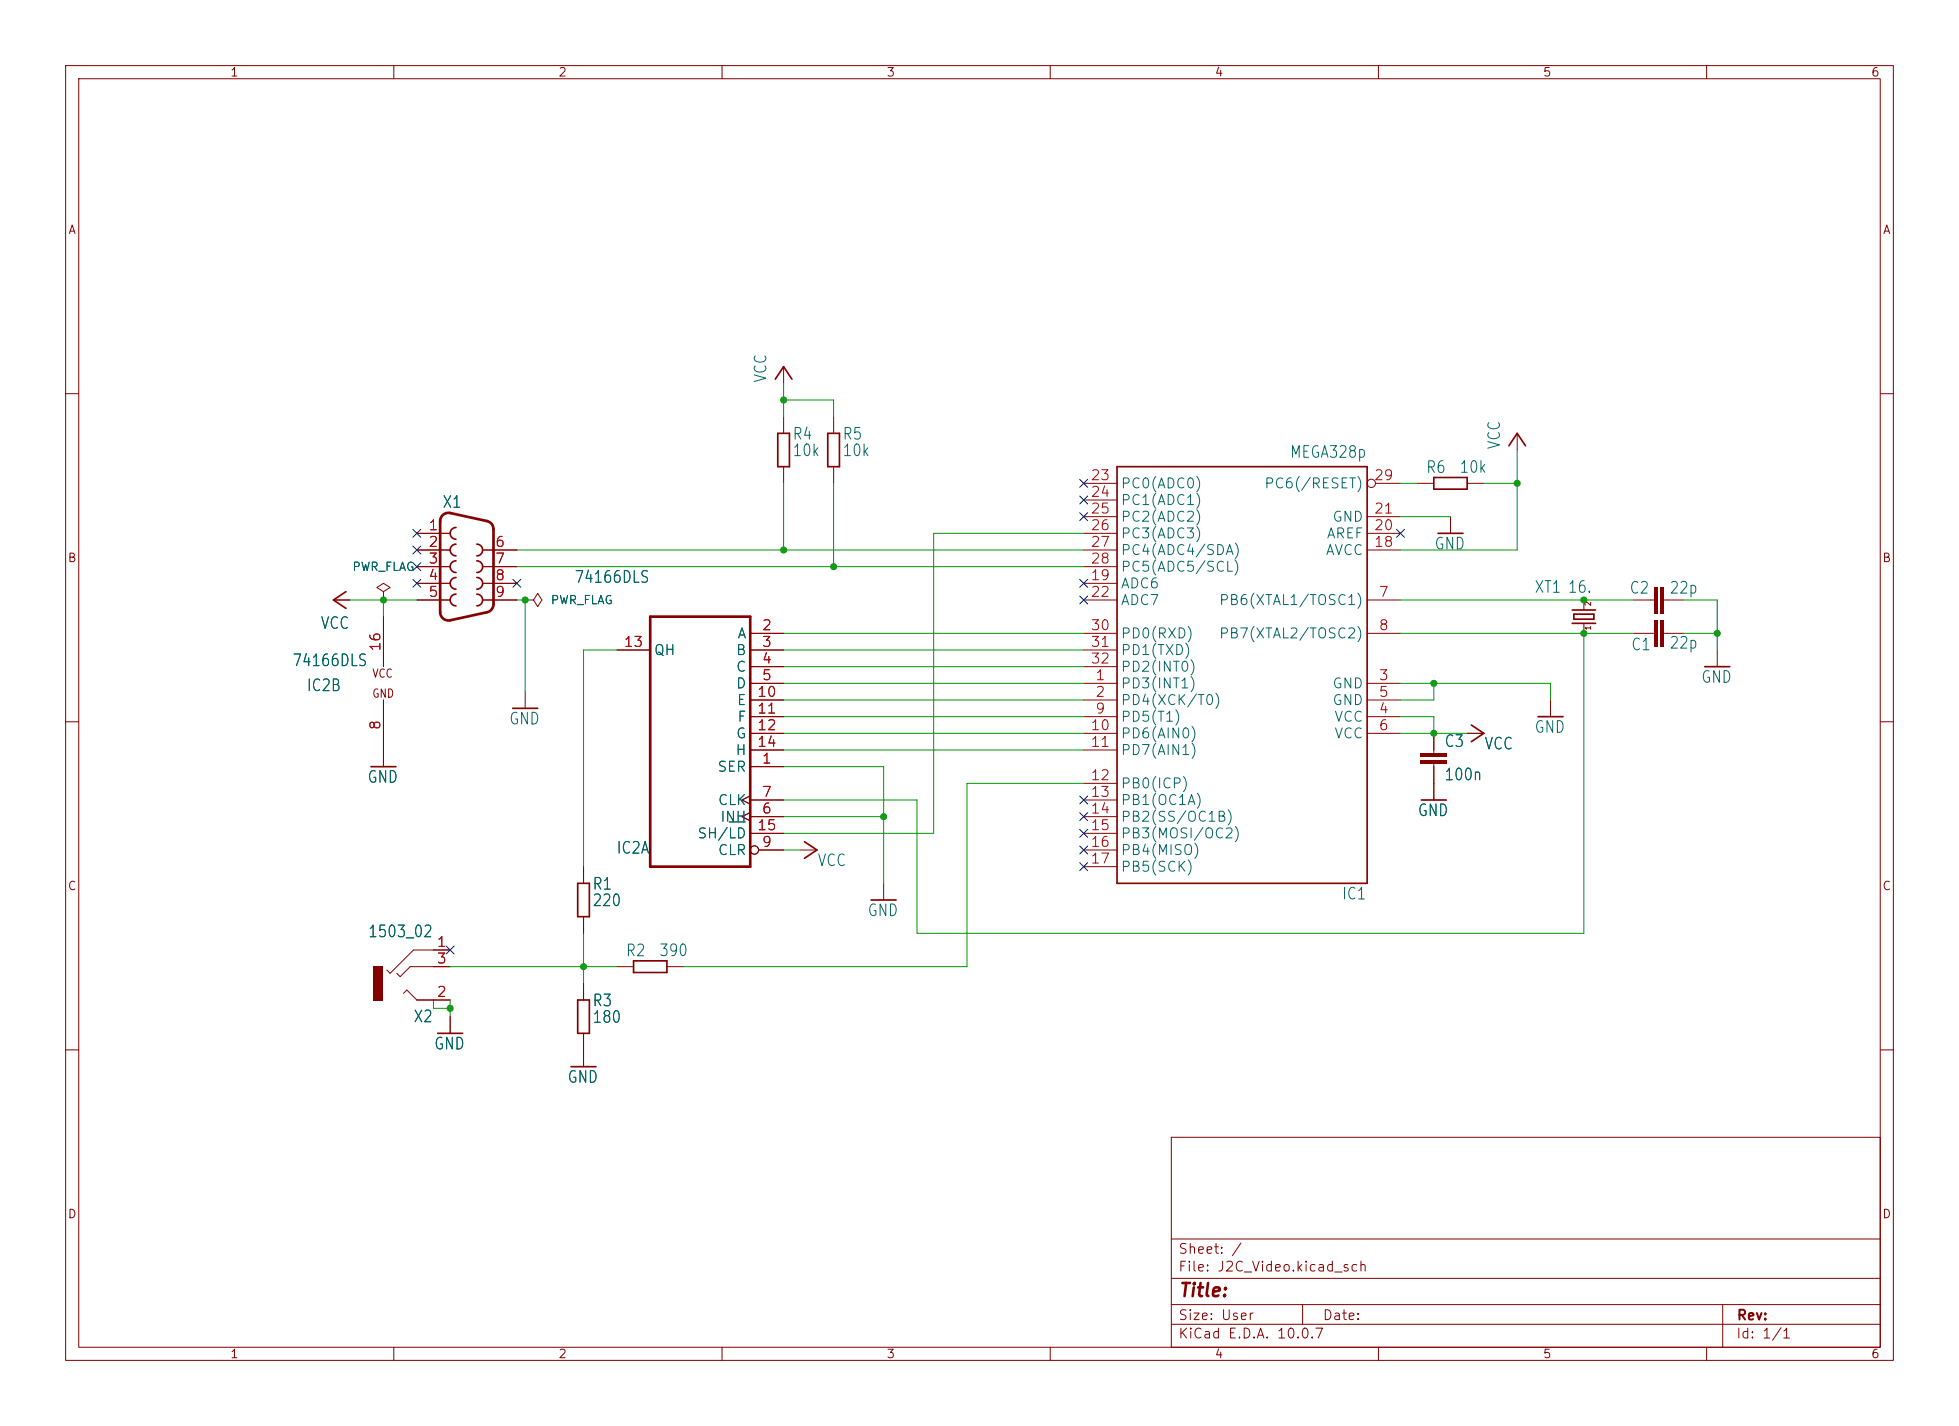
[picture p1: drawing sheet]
<svg xmlns="http://www.w3.org/2000/svg" width="298mm" height="217mm" viewBox="0 0 298 217" stroke-linecap="round" stroke-linejoin="round" font-family="sans-serif">
<g fill="none" stroke="#840000" stroke-width=".15">
<path d="M10 10h278.4v197.3h-278.4zM12 12h274.5v193.3h-274.5zM60 10v2M110 10v2M160 10v2M210 10v2M260 10v2M10 60h2M119.4 55.9v2.5M286.5 60h1.9M221 78.7v2.6M50.8 91.4h2.5"/>
<path d="M58.4 94v7.6M10 110h2M58.4 106.7v10.1M286.5 110h1.9M88.9 132.1v2.5M88.9 139.7v2.5M10 160h2M61.5 151.4l.5-.5 1.5 1.5M66 147.3h-3.5l-1.5 1.5-.5-.5M66 144.8h-3l-3.6 3.5-.5-.5M88.9 149.9v2.5M88.9 157.5v5.1"/>
<path d="M286.5 160h1.9M178.4 173.3h108.1v32h-108.1zM178.4 198.8h108.1M178.4 194.8h108.1M178.4 188.8h108.1M198.4 198.8v3M262.5 198.8v6.5M60 205.3v2M110 205.3v2M160 205.3v2M178.4 201.8h108.1M210 205.3v2"/>
<path d="M260 205.3v2"/>
</g>
<path d="M118.1 57.8l1.3-1.9 1.2 1.9M52.7 90.2l-1.9 1.2 1.9 1.3M219.1 81.3h3.8M56.5 116.8h3.8M88 134.6h1.8v5.1h-1.8zM88 152.4h1.8v5.1h-1.8zM87 162.6h3.8" fill="none" stroke="#840000" stroke-width=".25"/>
<path d="M56.9 147.2h1.4v5.3h-1.4z" fill="#840000"/>
<g fill="none" stroke="#840000" stroke-width=".15">
<path d="M119.4 63.5v2.5M119.4 71.1v2.6M127 63.5v2.5M127 71.1v2.6M94 99.1h5.1M114.3 96.5h5.1M114.3 99.1h5.1M114.3 116.8h5.1M114.3 101.6h5.1M114.3 104.1h5.1M114.3 106.7h5.1M114.3 109.2h5.1"/>
<path d="M114.3 111.8h5.1M114.3 114.3h5.1M218.4 119.4v2.5M223.5 111.8h2.6M114.3 123.8l-1.3 .7 1.3 .6M114.3 121.3l-1.3 .6 1.3 .7M114.3 124.5h5.1M114.3 121.9h5.1M114.3 127h5.1M115.6 129.5h3.8M63.5 152.4h5.1M66 144.8h2.6"/>
<path d="M66 147.3h2.6M68.6 154.9v2.6"/>
<circle cx="114.9" cy="129.5" r=".63"/>
</g>
<path d="M99.1 94h15.2v38.1h-15.2z" fill="none" stroke="#840000" stroke-width=".41"/>
<path d="M111.1 125.3h2.4" fill="none" stroke="#006464" stroke-width=".15"/>
<path d="M118.5 66h1.8v5.1h-1.8zM126.1 66h1.8v5.1h-1.8zM224.2 110.5l1.9 1.3-1.9 1.2M216.5 121.9h3.8M66.7 157.5h3.8" fill="none" stroke="#840000" stroke-width=".25"/>
<g fill="#840000">
<path d="M216.4 114.8h4.1v.5h-4.1z"/>
<path d="M216.4 115.8h4.1v.5h-4.1z"/>
</g>
<g fill="none" stroke="#840000" stroke-width=".15">
<path d="M165.1 78.7h5.1M165.1 73.7h5.1M165.1 76.2h5.1M208.3 78.7h5.1M209.5 73.7h3.9M215.9 73.7h2.5M223.5 73.7h2.6M231.1 66v2.6M165.1 91.4h5.1M165.1 96.5h5.1M165.1 83.8h5.1M165.1 88.9h5.1"/>
<path d="M165.1 81.3h5.1M165.1 86.4h5.1M165.1 99.1h5.1M208.3 91.4h5.1M208.3 96.5h5.1M208.3 83.8h5.1M208.3 81.3h5.1M261.6 99.1v2.5M165.1 104.1h5.1M165.1 106.7h5.1M165.1 109.2h5.1M165.1 111.8h5.1"/>
<path d="M165.1 114.3h5.1M165.1 119.4h5.1M165.1 101.6h5.1M208.3 104.1h5.1M208.3 106.7h5.1M208.3 109.2h5.1M208.3 111.8h5.1M218.4 111.8v3M218.4 116.3v3.1M236.2 106.7v2.5M121.9 129.5h2.6M134.6 134.6v2.6"/>
<path d="M165.1 129.5h5.1M165.1 121.9h5.1M165.1 124.5h5.1M165.1 127h5.1M165.1 132.1h5.1M94 147.3h2.5M101.6 147.3h2.5"/>
<circle cx="208.9" cy="73.7" r=".63"/>
</g>
<path d="M170.2 71.1h38.1v63.5h-38.1zM218.4 72.8h5.1v1.7h-5.1zM229.9 67.9l1.2-1.9 1.3 1.9M234.3 109.2h3.8M259.7 101.6h3.8M122.6 128.3l1.9 1.2-1.9 1.3M132.7 137.2h3.8M96.5 146.4h5.1v1.8h-5.1z" fill="none" stroke="#840000" stroke-width=".25"/>
<g fill="#840000">
<path d="M252 94.5h.5v4.1h-.5z"/>
<path d="M253 94.5h.5v4.1h-.5z"/>
</g>
<path d="M248.9 96.5h3.1M253.5 96.5h3M80 105.4v2.5" fill="none" stroke="#840000" stroke-width=".15"/>
<path d="M78.1 107.9h3.8" fill="none" stroke="#840000" stroke-width=".25"/>
<g fill="#840000">
<path d="M252 89.4h.5v4.1h-.5z"/>
<path d="M253 89.4h.5v4.1h-.5z"/>
</g>
<g fill="none" stroke="#840000" stroke-width=".15">
<path d="M50.8 91.4h2.5M58.4 90.2l-1-.7 1-.6 1 .6-1 .7v1.2M58.4 91.4h.1M58.4 94v7.6M63.5 91.4h5.1M63.5 81.3h5.1M63.5 83.8h5.1M63.5 86.4h5.1M63.5 88.9h5.1M73.7 91.4h5M73.7 83.8h5M73.7 86.4h5"/>
<path d="M73.7 88.9h5M80 91.4h1.3l.6-1 .6 1-.6 1.1-.6-1.1M80 91.4h.1M94 99.1h5.1M114.3 96.5h5.1M114.3 99.1h5.1M241.3 96.5h.1M241.3 91.4h.1M241.3 91.4v1.6M241.3 95v1.5M248.9 91.4h3.1M253.5 91.4h3"/>
<path d="M58.4 106.7v10.1M114.3 111.8h5.1M114.3 116.8h5.1M114.3 101.6h5.1M114.3 104.1h5.1M114.3 106.7h5.1M114.3 109.2h5.1M114.3 114.3h5.1M218.4 111.8v2.5M218.4 116.8v5.1M223.5 111.8h2.6M88.9 132.1v2.5"/>
<path d="M88.9 139.7v2.5M114.3 123.8l-1.3 .7 1.3 .6M114.3 121.3l-1.3 .6 1.3 .7M114.3 124.5h5.1M114.3 121.9h5.1M114.3 127h5.1M115.6 129.5h3.8M63.5 152.4h5.1M66 144.8h2.6M66 147.3h2.6M68.6 154.9v2.6M88.9 149.9v2.5"/>
<path d="M88.9 157.5v5.1"/>
<circle cx="114.9" cy="129.5" r=".63"/>
</g>
<path d="M67.5 78.5l.4-.3h.6l5.7 1.2a1.28 1.28 0 0 1 1 1.3v11.4a1.26 1.26 0 0 1-1 1.2l-5.6 1.2a1.27 1.27 0 0 1-1.5-1.2v-13.9v-.5z" fill="none" stroke="#840000" stroke-width=".41"/>
<path d="M69.5 80.4a.89 .89 0 0 0-.9 .9 .89 .89 0 0 0 .9 .9M69.5 82.9a.89 .89 0 0 0-.9 .9 .89 .89 0 0 0 .9 .9M69.5 85.5a.89 .89 0 0 0-.9 .9 .89 .89 0 0 0 .9 .8M69.5 88a.89 .89 0 0 0-.9 .9 .89 .89 0 0 0 .9 .9M69.5 90.6a.89 .89 0 0 0-.9 .8 .89 .89 0 0 0 .9 .9M72.6 82.9a.89 .89 0 0 1 .9 .9 .89 .89 0 0 1-.9 .9M72.6 85.5a.89 .89 0 0 1 .9 .9 .89 .89 0 0 1-.9 .8M72.6 88a.89 .89 0 0 1 .9 .9 .89 .89 0 0 1-.9 .9M72.6 90.6a.89 .89 0 0 1 .9 .8 .89 .89 0 0 1-.9 .9M239.5 95h3.6M239.5 93h3.6M239.8 93.6h3v.8h-3z" fill="none" stroke="#840000" stroke-width=".25"/>
<g fill="none" stroke="#009600" stroke-width=".15">
<path d="M119.4 58.4v5.1M119.4 61h7.6v2.5M119.4 73.7v10.1M127 73.7v12.7M213.4 73.7h2.5M213.4 78.7h7.6M226.1 73.7h5M231.1 68.6v15.2h-17.7M53.3 91.4h10.2M58.4 91.4v2.6M78.7 91.4h1.3v14M78.7 83.8h86.4"/>
<path d="M78.7 86.4h86.4M94 99.1h-5.1v33M119.4 99.1h45.7M119.4 96.5h45.7M165.1 81.3h-22.9v45.7h-22.8M213.4 91.4h35.5M213.4 96.5h35.5M241.3 96.5v45.7h-101.6v-20.3h-20.3M256.5 91.4h5.1v7.7M256.5 96.5h5.1M119.4 116.8h15.2v17.8M119.4 109.2h45.7"/>
<path d="M119.4 106.7h45.7M119.4 104.1h45.7M119.4 111.8h45.7M119.4 101.6h45.7M119.4 114.3h45.7M165.1 119.4h-17.8v27.9h-43.2M213.4 109.2h5v2.6M213.4 104.1h22.8v2.6M213.4 111.8h10.1M218.4 104.1v2.6h-5M119.4 124.5h15.2M119.4 129.5h2.5"/>
<path d="M66 152.4v1.3h2.6M68.6 152.4v2.5M68.6 147.3h25.4M88.9 142.2v7.7"/>
</g>
<g fill="none" stroke="#000084" stroke-width=".15">
<path d="M164.5 78.1l1.2 1.2M164.5 75.6l1.2 1.2M164.5 73.1l1.2 1.2M165.7 78.1l-1.2 1.2M165.7 75.6l-1.2 1.2M165.7 73.1l-1.2 1.2M62.9 85.8l1.2 1.2M62.9 80.7l1.2 1.2M62.9 83.2l1.2 1.2M62.9 88.3l1.2 1.2M64.1 85.8l-1.2 1.2M64.1 80.7l-1.2 1.2"/>
<path d="M64.1 83.2l-1.2 1.2M64.1 88.3l-1.2 1.2M78.1 88.3l1.2 1.2M79.3 88.3l-1.2 1.2M164.5 90.8l1.2 1.2M164.5 88.3l1.2 1.2M165.7 90.8l-1.2 1.2M165.7 88.3l-1.2 1.2M212.8 80.7l1.2 1.2M214 80.7l-1.2 1.2M164.5 126.4l1.2 1.2M164.5 128.9l1.2 1.2"/>
<path d="M164.5 123.9l1.2 1.2M164.5 131.5l1.2 1.2M164.5 121.3l1.2 1.2M165.7 126.4l-1.2 1.2M165.7 128.9l-1.2 1.2M165.7 123.9l-1.2 1.2M165.7 131.5l-1.2 1.2M165.7 121.3l-1.2 1.2M68 144.2l1.2 1.2M69.2 144.2l-1.2 1.2"/>
</g>
<path d="M111.1 125.3h2.4" fill="none" stroke="#006464" stroke-width=".15"/>
<g fill="#009600" stroke="#009600" stroke-width=".15">
<circle cx="241.3" cy="96.5" r=".46"/>
<circle cx="218.4" cy="111.8" r=".46"/>
<circle cx="241.3" cy="91.4" r=".46"/>
<circle cx="261.6" cy="96.5" r=".46"/>
<circle cx="231.1" cy="73.7" r=".46"/>
<circle cx="119.4" cy="83.8" r=".46"/>
<circle cx="127" cy="86.4" r=".46"/>
<circle cx="119.4" cy="61" r=".46"/>
<circle cx="218.4" cy="104.1" r=".46"/>
<circle cx="134.6" cy="124.5" r=".46"/>
<circle cx="68.6" cy="153.7" r=".46"/>
<circle cx="88.9" cy="147.3" r=".46"/>
<circle cx="80" cy="91.4" r=".46"/>
<circle cx="58.4" cy="91.4" r=".46"/>
</g>
<text font-size="2" fill="#840000" x="179.4" y="198.1">Title:</text>
<g font-size="1.8" fill="#006464">
<text x="117.2" y="58.4" transform="rotate(-90 117.2 58.4)">VCC</text>
<text x="120.6" y="67.5">R4</text>
<text x="120.6" y="70">10k</text>
<text x="128.3" y="67.5">R5</text>
<text x="128.3" y="70">10k</text>
<text x="196.4" y="70.2">MEGA328p</text>
<text x="229" y="68.6" transform="rotate(-90 229 68.6)">VCC</text>
<text x="67.3" y="77.8">X1</text>
<text x="217.2" y="72.5">R6</text>
<text x="222.2" y="72.5">10k</text>
<text x="87.4" y="89.3">74166DLS</text>
<text x="218.4" y="84.2">GND</text>
<text x="233.7" y="90.8">XT1</text>
<text x="238.7" y="90.8">16.</text>
<text x="248.1" y="90.9">C2</text>
<text x="254.2" y="90.9">22p</text>
<text x="44.4" y="102">74166DLS</text>
<text x="48.7" y="96.3">VCC</text>
<text x="248.4" y="99.6">C1</text>
<text x="254.2" y="99.3">22p</text>
<text x="46.6" y="105.8">IC2B</text>
<text x="259.1" y="104.5">GND</text>
<text x="77.5" y="110.9">GND</text>
<text x="233.7" y="112.1">GND</text>
<text x="55.9" y="119.8">GND</text>
<text x="219.9" y="114.3">C3</text>
<text x="219.9" y="119.4">100n</text>
<text x="226" y="114.7">VCC</text>
<text x="215.9" y="124.8">GND</text>
<text x="93.8" y="130.6">IC2A</text>
<text x="90.2" y="136">R1</text>
<text x="124.4" y="132.5">VCC</text>
<text x="204.3" y="137.5">IC1</text>
<text x="56" y="143.3">1503_02</text>
<text x="90.2" y="138.6">220</text>
<text x="132.1" y="140.1">GND</text>
<text x="95.2" y="146.2">R2</text>
<text x="100.3" y="146.2">390</text>
<text x="90.2" y="153.8">R3</text>
<text x="62.9" y="156.2">X2</text>
<text x="66" y="160.4">GND</text>
<text x="90.2" y="156.3">180</text>
<text x="86.3" y="165.5">GND</text>
</g>
<g font-size="1.5" fill="#a90000">
<text x="166" y="73.6">23</text>
<text x="166" y="76.1">24</text>
<text x="209.2" y="73.6">29</text>
<text x="65.2" y="81.2">1</text>
<text x="65.2" y="83.7">2</text>
<text x="75.3" y="83.7">6</text>
<text x="166" y="78.7">25</text>
<text x="166" y="81.2">26</text>
<text x="166" y="83.7">27</text>
<text x="209.2" y="83.7">18</text>
<text x="209.2" y="81.2">20</text>
<text x="209.2" y="78.7">21</text>
<text x="65.2" y="86.3">3</text>
<text x="65.2" y="88.8">4</text>
<text x="75.3" y="86.3">7</text>
<text x="75.3" y="88.8">8</text>
<text x="166" y="88.8">19</text>
<text x="166" y="86.3">28</text>
<text x="65.2" y="91.4">5</text>
<text x="75.3" y="91.4">9</text>
<text x="166" y="91.4">22</text>
<text x="209.9" y="91.4">7</text>
<text x="58.3" y="99.4" transform="rotate(-90 58.3 99.4)">16</text>
<text x="94.9" y="99">13</text>
<text x="116" y="96.4">2</text>
<text x="116" y="99">3</text>
<text x="116" y="101.5">4</text>
<text x="166" y="96.4">30</text>
<text x="166" y="99">31</text>
<text x="166" y="101.5">32</text>
<text x="209.9" y="96.4">8</text>
<text x="115.2" y="106.6">10</text>
<text x="116" y="104.1">5</text>
<text x="166.8" y="104.1">1</text>
<text x="166.8" y="106.6">2</text>
<text x="209.9" y="104.1">3</text>
<text x="209.9" y="106.6">5</text>
<text x="58.3" y="111.4" transform="rotate(-90 58.3 111.4)">8</text>
<text x="115.2" y="109.1">11</text>
<text x="115.2" y="111.7">12</text>
<text x="166" y="111.7">10</text>
<text x="166.8" y="109.1">9</text>
<text x="209.9" y="109.1">4</text>
<text x="209.9" y="111.7">6</text>
<text x="115.2" y="114.2">14</text>
<text x="116" y="116.8">1</text>
<text x="166" y="114.2">11</text>
<text x="166" y="119.3">12</text>
<text x="116" y="124.4">6</text>
<text x="116" y="121.8">7</text>
<text x="166" y="121.8">13</text>
<text x="166" y="124.4">14</text>
<text x="115.2" y="126.9">15</text>
<text x="116" y="129.5">9</text>
<text x="166" y="126.9">15</text>
<text x="166" y="129.5">16</text>
<text x="166" y="132">17</text>
<text x="66.4" y="144.7">1</text>
<text x="66.4" y="147.2">3</text>
<text x="66.4" y="152.3">2</text>
</g>
<g font-size="1.5" fill="#006464">
<text x="170.6" y="74.8">PC0(ADC0)</text>
<text x="170.6" y="77.4">PC1(ADC1)</text>
<text x="192.5" y="74.8">PC6(/RESET)</text>
<text x="170.6" y="79.9">PC2(ADC2)</text>
<text x="170.6" y="82.4">PC3(ADC3)</text>
<text x="202" y="82.4">AREF</text>
<text x="202.9" y="79.9">GND</text>
<text x="170.6" y="85">PC4(ADC4/SDA)</text>
<text x="170.6" y="87.5">PC5(ADC5/SCL)</text>
<text x="201.9" y="85">AVCC</text>
<text x="170.6" y="90.1">ADC6</text>
<text x="170.6" y="92.6">ADC7</text>
<text x="185.6" y="92.6">PB6(XTAL1/TOSC1)</text>
<text x="99.5" y="100.2">QH</text>
<text x="112" y="100.2">B</text>
<text x="112.2" y="97.7">A</text>
<text x="170.6" y="97.7">PD0(RXD)</text>
<text x="170.6" y="100.2">PD1(TXD)</text>
<text x="185.6" y="97.7">PB7(XTAL2/TOSC2)</text>
<text x="112" y="102.8">C</text>
<text x="112" y="105.3">D</text>
<text x="112.2" y="107.8">E</text>
<text x="170.6" y="105.3">PD3(INT1)</text>
<text x="170.6" y="107.8">PD4(XCK/T0)</text>
<text x="170.6" y="102.8">PD2(INT0)</text>
<text x="202.9" y="105.3">GND</text>
<text x="202.9" y="107.8">GND</text>
<text x="112" y="112.9">G</text>
<text x="112.2" y="110.4">F</text>
<text x="170.6" y="110.4">PD5(T1)</text>
<text x="170.6" y="112.9">PD6(AIN0)</text>
<text x="203.2" y="110.4">VCC</text>
<text x="203.2" y="112.9">VCC</text>
<text x="109.2" y="118">SER</text>
<text x="111.9" y="115.5">H</text>
<text x="170.6" y="115.5">PD7(AIN1)</text>
<text x="109.3" y="123.1">CLK</text>
<text x="109.6" y="125.6">INH</text>
<text x="170.6" y="120.5">PB0(ICP)</text>
<text x="170.6" y="123.1">PB1(OC1A)</text>
<text x="170.6" y="125.6">PB2(SS/OC1B)</text>
<text x="106.1" y="128.2">SH/LD</text>
<text x="109.3" y="130.7">CLR</text>
<text x="170.6" y="128.2">PB3(MOSI/OC2)</text>
<text x="170.6" y="130.7">PB4(MISO)</text>
<text x="170.6" y="133.2">PB5(SCK)</text>
</g>
<g font-size="1.5" fill="#840000">
<text x="179.4" y="191.5">Sheet: /</text>
<text x="179.4" y="194.2">File: J2C_Video.kicad_sch</text>
<text x="179.4" y="201.6">Size: User</text>
<text x="201.4" y="201.6">Date:</text>
<text x="264.5" y="201.6">Rev:</text>
<text x="179.4" y="204.4">KiCad E.D.A. 10.0.7</text>
<text x="264.4" y="204.4">Id: 1/1</text>
</g>
<g font-size="1.3" fill="#840000">
<text x="35" y="12">1</text>
<text x="85" y="12">2</text>
<text x="135" y="12">3</text>
<text x="185" y="12">4</text>
<text x="235" y="12">5</text>
<text x="285" y="12">6</text>
<text x="10.3" y="36">A</text>
<text x="286.8" y="36">A</text>
<text x="10.2" y="86">B</text>
<text x="286.7" y="86">B</text>
<text x="56.6" y="103.6">VCC</text>
<text x="56.6" y="106.6">GND</text>
<text x="10.2" y="136">C</text>
<text x="286.7" y="136">C</text>
<text x="10.2" y="186">D</text>
<text x="286.7" y="186">D</text>
<text x="35" y="207.3">1</text>
<text x="85" y="207.3">2</text>
<text x="135" y="207.3">3</text>
<text x="185" y="207.3">4</text>
<text x="235" y="207.3">5</text>
<text x="285" y="207.3">6</text>
</g>
<g font-size="1.3" fill="#006464">
<text x="53.6" y="87.3">PWR_FLAG</text>
<text x="83.8" y="92.4">PWR_FLAG</text>
</g>
<g font-size=".9" fill="#840000">
<text x="242.6" y="92.4" transform="rotate(-90 242.6 92.4)">2</text>
<text x="242.6" y="96.1" transform="rotate(-90 242.6 96.1)">1</text>
</g>
</svg>
